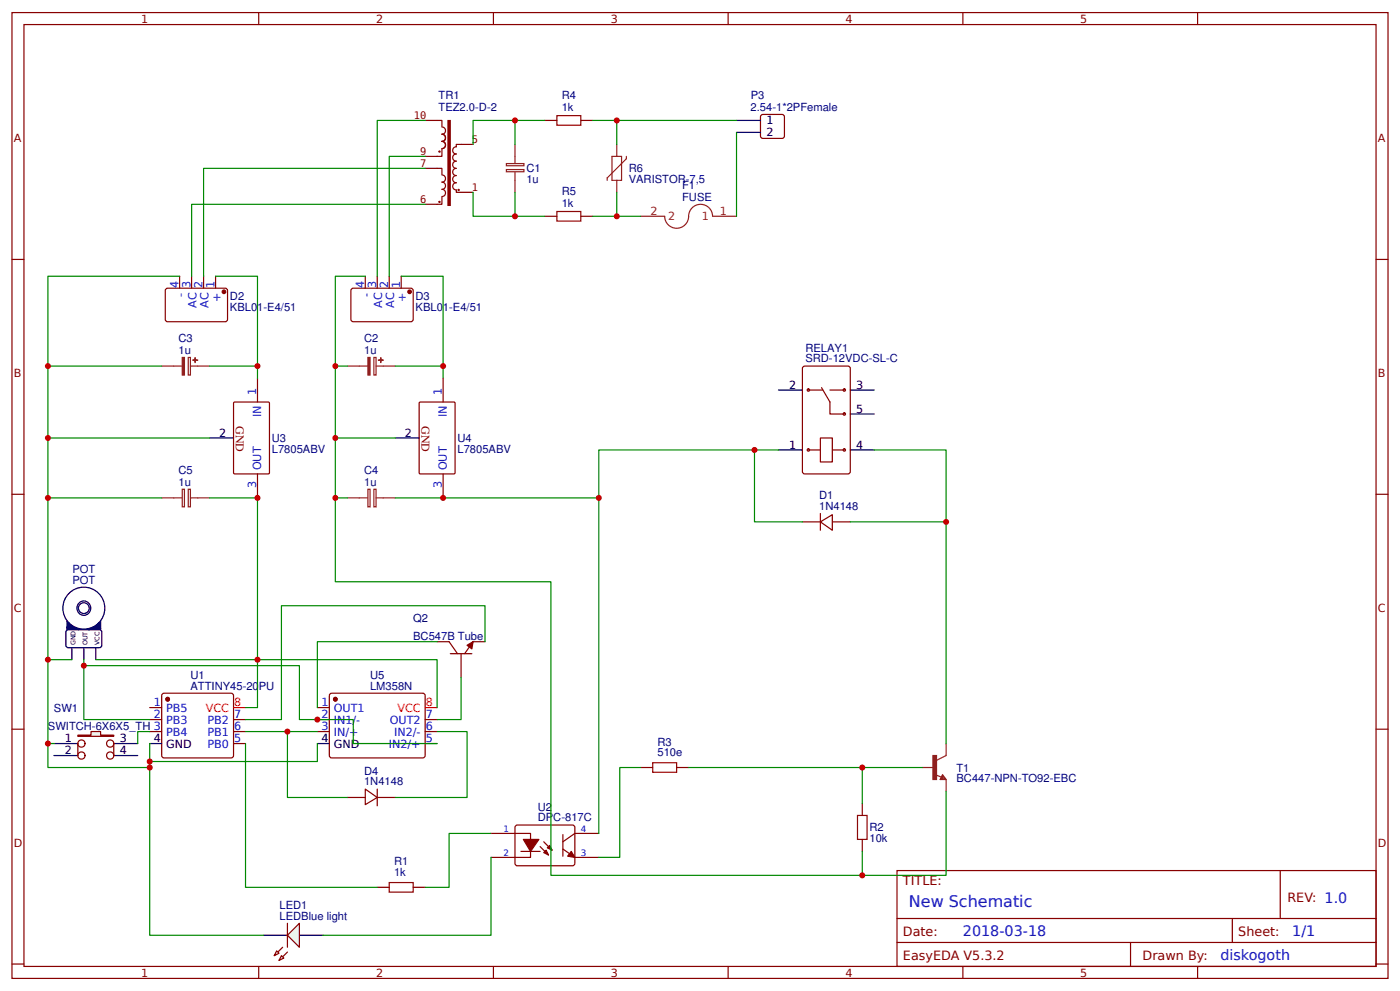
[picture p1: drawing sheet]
<svg xmlns="http://www.w3.org/2000/svg" width="309mm" height="219mm" viewBox="0 0 309 219" stroke-linecap="round" stroke-linejoin="round" font-family="sans-serif">
<g fill="none" stroke="#800" stroke-width=".26">
<path d="M2.6 2.8h304.1v213.2h-304.1zM5.3 5.4h298.7v208h-298.7zM57.1 2.8v2.6M109 2.8v2.6M160.9 2.8v2.6M212.7 2.8v2.6M264.6 2.8v2.6M2.6 57.3h2.7M304 57.3h2.7M2.6 109.1h2.7M304 109.1h2.7M33.1 156.2h2.6"/>
<path d="M33.1 158.9h2.6M36 153.1h15.3l.3 .5-.1 13.5-.4 .2h-15.1l-.3-.5v-13.2zM51.6 158.9h2.6M2.6 161h2.7M33.1 161.5h2.6M51.6 161.5h2.6M51.6 164.2h2.6M304 161h2.7M198.2 192.2h105.8v21.2h-105.8zM282.8 192.2v10.6M2.6 212.9h2.7M57.1 213.4v2.6"/>
<path d="M109 213.4v2.6M160.9 213.4v2.6M198.2 202.8h105.8M198.2 208.1h105.8M212.7 213.4v2.6M249.8 208.1v5.3M264.6 213.4v2.6M272.3 202.8v5.3M304 212.9h2.7"/>
</g>
<circle cx="37" cy="154.4" r=".4" fill="#800" stroke="#800" stroke-width=".26"/>
<path d="M11.9 164.2h5.3M11.9 166.8h5.3M33.1 164.2h2.6" fill="none" stroke="#000" stroke-width=".26"/>
<path d="M51.6 156.2h2.6" fill="none" stroke="#f00" stroke-width=".26"/>
<path d="M17.2 162.3h2.9v-.8h2.1v.8h2.9v.3h-7.9z" fill="#efefef" stroke="#800" stroke-width=".26"/>
<g fill="none" stroke="#800" stroke-width=".26">
<path d="M17.2 164.2v2.6M25.1 164.2v2.6M83.3 195.9h2.7M91.3 195.9h2.6M108.5 184h8.7v5.3h-8.7M114 182.2h12.7l.3 .5-.1 8.2-.4 .3-12.5-.1-.2-.5v-7.9zM115.1 188h4.2M119.3 186.9l1.9 1.9M120.1 185.9l1.9 1.8M124.4 187.5l2.6 1.8h5.3M124.4 184.3v4.7M132.3 184h-5.3l-2.6 1.9"/>
<circle cx="18" cy="166.8" r=".8"/>
<circle cx="18" cy="164.2" r=".8"/>
<circle cx="24.3" cy="166.8" r=".8"/>
<circle cx="24.3" cy="164.2" r=".8"/>
</g>
<path d="M25.1 164.2h5.3M25.1 166.8h5.3M58.2 206.5h5.3M66.1 206.5h5.3" fill="none" stroke="#000" stroke-width=".26"/>
<g fill="#800" stroke="#800" stroke-width=".26">
<path d="M126.2 188l.8 1.3-1.6-.3z"/>
<path d="M120.1 188.3l.5-.6 .6 1.1z"/>
<path d="M120.9 187.2l.5-.5 .6 1z"/>
<path d="M115.6 185.3h3.5l-1.9 2.7z"/>
</g>
<path d="M86 194.9h5.3v2.1h-5.3z" fill="none" stroke="#a00000" stroke-width=".26"/>
<path d="M63.5 206.5l2.6-2.6v5.3z" fill="#efefef" stroke="#800" stroke-width=".26"/>
<path d="M62.4 209.2l-1.8 1.8M63.5 210.2l-1.9 1.9" fill="none" stroke="#800" stroke-width=".26"/>
<g fill="#efefef" stroke="#800" stroke-width=".26">
<path d="M61.1 209.9l.5 .6-1 .5z"/>
<path d="M62.2 211l.5 .5-1.1 .6z"/>
</g>
<g fill="none" stroke="#800" stroke-width=".26">
<path d="M120.4 26.6h2.6M128.3 26.6h2.7M168.3 25.3h4.5l.4 .2 .1 4.5-.3 .5-4.5 .1-.4-.3-.1-4.5zM120.4 47.8h2.6M128.3 47.8h2.7M36.8 63.7h13.2l.3 .5-.1 6.6-.5 .2h-12.9l-.3-.5v-6.3zM39.7 61v2.6M42.3 61v2.6M45 61v2.6M47.6 61v2.6M77.8 63.7h13.2l.3 .5-.1 6.6-.4 .2h-13l-.3-.5v-6.3zM80.7 61v2.6"/>
<path d="M83.3 61v2.6M86 61v2.6M88.6 61v2.6M51.7 88.8h7.6l.2 .1v15.5l-.1 .2h-7.5l-.3-.1v-15.5zM56.9 83.5v5.3M92.6 88.9l.3-.1h7.4l.2 .1v15.5l-.1 .2h-7.5l-.3-.1zM97.9 83.5v5.3M177.5 80.9l9.8-.1 .5 .3 .1 23-.3 .5h-9.8l-.5-.2v-23zM178.4 99.2h.4v.3h-.4zM178.4 85.9h.4v.4h-.4zM178.6 99.4h2.6M178.6 86.1h3.2"/>
<path d="M181.2 96.7h2.7v5.3h-2.7zM181.5 85.6l1.9 3.2v2.6h3.1M183.4 86.1h3.1M183.9 99.4h2.6M186.3 99.2h.4v.3h-.4zM186.3 91.2h.4v.4h-.4zM186.3 85.9h.4v.4h-.4zM56.9 104.6v5.3M97.9 104.6v5.3M177.3 115.2h3.9M181.2 115.2l2.7-1.6v3.5zM181.2 113.4v3.7"/>
<path d="M183.9 115.2h4M70.1 156.2h2.7M70.1 158.9h2.7M73 153.1h20.7l.2 .5v13.5l-.5 .2h-20.4l-.2-.5v-13.2zM93.9 158.9h2.7M96.6 141.7h2.6l1.9 2.6M99.5 144.3h4.7M101.9 144.3v5.3M107.2 141.7h-2.7l-1.8 2.6M70.1 161.5h2.7M76.7 176.1h4M80.7 174.2l2.6 1.9-2.6 1.6z"/>
<path d="M83.3 174.2v3.7M83.3 176.1h4M93.9 161.5h2.7M93.9 164.2h2.7M141.6 169.5h2.6M149.5 169.5h2.6M190.5 177.4v2.6M190.5 185.3v2.7M63.5 203.9v5.3"/>
</g>
<path d="M123 25.5h5.3v2.1h-5.3zM123 46.7h5.3v2.1h-5.3zM144.2 168.4h5.3v2.1h-5.3zM189.4 180h2.2v5.3h-2.2z" fill="none" stroke="#a00000" stroke-width=".26"/>
<g fill="none" stroke="#8d2323" stroke-width=".26">
<path d="M111.9 37.4h3.9v.5h-3.9zM111.9 36.1h3.9v.5h-3.9zM113.8 31.9v4.2M113.8 38v4.5M135.2 34.5h2.1v5.3h-2.1zM136.3 31.9v2.6M136.3 39.8v2.7M138.4 34.5v.6l-4.3 4.2v.5M141.6 47.8h5.2a2.65 2.65 0 0 0 2.7 2.6 2.65 2.65 0 0 0 2.6-2.6 2.65 2.65 0 0 1 2.7-2.7 2.65 2.65 0 0 1 2.6 2.7h5.3M41.6 78.9h.5v3.9h-.5zM82.6 78.9h.5v3.9h-.5zM35.7 80.8h4.5"/>
<path d="M42.1 80.8h4.2M76.7 80.8h4.5M83.1 80.8h4.2M35.7 109.9h4.5M40.3 108h.4v3.9h-.4zM41.6 108h.5v3.9h-.5zM42.1 109.9h4.2M76.7 109.9h4.5M81.3 108h.5v3.9h-.5zM82.6 108h.5v3.9h-.5zM83.1 109.9h4.2M203.7 169.5h2.7"/>
<path d="M206.6 171.1l1.4 .5M208.2 171.1l.8 1h-1.3zM208.2 171.3l.6 .5h-.8zM208.2 171.6v.2M209 164.2v2.6l-2.1 1.1M209 172.1v2.7"/>
</g>
<g fill="#8d2323" stroke="#8d2323" stroke-width=".26">
<path d="M206.1 166.8h.8v5.3h-.8z"/>
<path d="M40.3 78.9h.4v3.9h-.4z"/>
<path d="M43.1 79v1z"/>
<path d="M42.6 79.5h1.1z"/>
<path d="M81.3 78.9h.5v3.9h-.5z"/>
<path d="M84.1 79v1z"/>
<path d="M83.6 79.5h1.1z"/>
</g>
<g fill="none" stroke="#000" stroke-width=".26">
<path d="M162.7 26.6h5.3M162.7 29.2h5.3M46.3 96.7h5.3M87.3 96.7h5.3M172 99.4h5.3M172 86.1h5.3M187.9 99.4h5.2M187.9 86.1h5.2M187.9 91.4h5.2M14.6 139.3l.5-.3 7.1 .1 .3 .5-.1 3.1-.4 .3-7.2-.1-.2-.4zM16.4 138.8l-1.1-.3v-.5l-.2 .5h.5l-.3-.8-.5 .8 1.9 .3-.8-.3-.8-1-.3 1.3 2.7 .2-1.6-.8-1.1-1v1.8M19.8 138.8h1.4"/>
<path d="M22 137.5l-1.1 1-1.3 .5 2.6-.2-.2-1.3-1.4 1.3h1.6l-.2-1.1-1.1 .8h1.1l.2 .3-.2-.8-.8 .5 .8-.3v.3h-.8M22.2 137.2v1.8M15.9 143v2.7M18.5 143v2.7M21.2 143v2.7M70.1 164.2h2.7"/>
<circle cx="18.5" cy="134.3" r="1.56"/>
<circle cx="18.5" cy="134.3" r="4.6"/>
<circle cx="18.5" cy="134.3" r="1.19"/>
</g>
<path d="M99 26.6h.5v18.8h-.5z" fill="#840000" stroke="#840000" stroke-width=".22"/>
<path d="M93.9 26.6h3.7v1.3M93.9 37.2h3.7v1.3M97 33.4l.2 .1h-.2M97.6 28a.79 .79 0 0 1 .8 .8 .79 .79 0 0 1-.8 .8 .79 .79 0 0 1 .8 .8 .79 .79 0 0 1-.8 .8 .79 .79 0 0 1 .8 .8 .79 .79 0 0 1-.8 .8M97.6 38.6a.79 .79 0 0 1 .8 .8 .79 .79 0 0 1-.8 .8 .79 .79 0 0 1 .8 .8 .79 .79 0 0 1-.8 .8 .79 .79 0 0 1 .8 .8 .79 .79 0 0 1-.8 .8M97.6 32.9v1.6h-3.7M104.5 31.9h-3.7v.5a.79 .79 0 0 0-.8 .8 .79 .79 0 0 0 .8 .8 .79 .79 0 0 0-.8 .8 .79 .79 0 0 0 .8 .8 .79 .79 0 0 0-.8 .8 .79 .79 0 0 0 .8 .8 .79 .79 0 0 0-.8 .8 .79 .79 0 0 0 .8 .8 .79 .79 0 0 0-.8 .8 .79 .79 0 0 0 .8 .7 .79 .79 0 0 0-.8 .8 .79 .79 0 0 0 .8 .8v.6h3.7M97 44.5l.2 .1h-.2M97.6 43.5v1.6h-3.7M101.2 41.8l.3 .2-.3-.1" fill="none" stroke="#840000" stroke-width=".26"/>
<g fill="#800" stroke="#800" stroke-width=".26">
<path d="M103.2 142.5l1.3-.8-.3 1.6z"/>
<circle cx="49.5" cy="64.4" r=".4"/>
<circle cx="90.5" cy="64.4" r=".4"/>
<circle cx="74.1" cy="154.4" r=".4"/>
</g>
<g fill="none" stroke="#080" stroke-width=".26">
<path d="M93.9 37.2h-48.9v23.8M93.9 34.5h-7.9v26.5M93.9 26.6h-10.6v34.4M113.8 26.6v5.3M120.4 26.6h-15.9v5.3M131 26.6h31.7M136.3 26.6v5.3M162.7 29.2v18.6M93.9 45.1h-51.6v15.9M104.5 42.5v5.3h15.9M113.8 42.5v5.3M131 47.8h10.6"/>
<path d="M136.3 42.5v5.3M39.7 61h-29.1v84.7M47.6 61h9.3v22.5M80.7 61h-6.6v67.5h47.6v64.8h87.3v-18.5M88.6 61h9.3v22.5M10.6 80.8h25.1M10.6 96.7h35.7M46.3 80.8h10.6M74.1 80.8h2.6M74.1 96.7h13.2M87.3 80.8h10.6M166.7 99.4v15.8h10.6"/>
<path d="M172 99.4h-39.7v84.6M193.1 99.4h15.9v64.8M10.6 109.9h25.1M46.3 109.9h10.6v35.8h-35.7M74.1 109.9h2.6M87.3 109.9h45M187.9 115.2h21.1M15.9 145.7h-5.3v23.8h22.5M18.5 145.7v13.2h14.6M18.5 147h47.6v11.9h12v5.3h18.5M54.2 156.2h2.7v-10.5h39.7v10.5M96.6 141.7h-26.5v14.5"/>
<path d="M101.9 149.6v9.3h-5.3M107.2 141.7v-8h-45v25.2h-8M10.6 164.2h1.3M33.1 161.5h-2.7v2.7M33.1 164.2v42.3h25.1M54.2 164.2v31.7h29.1M54.2 161.5h15.9M63.5 161.5v14.6h13.2M70.1 164.2v3.9h-37M96.6 161.5h6.6v14.6h-15.9M141.6 169.5h-4.7v19.8h-4.6M152.1 169.5h51.6"/>
<path d="M190.5 169.5v7.9M108.5 184h-9.3v11.9h-5.3M108.5 189.3v17.2h-37.1M190.5 188v5.3"/>
</g>
<path d="M93.9 156.2h2.7" fill="none" stroke="#f00" stroke-width=".26"/>
<g fill="#c00">
<circle cx="33.1" cy="168.1" r=".66"/>
<circle cx="18.5" cy="147" r=".66"/>
<circle cx="70.1" cy="158.9" r=".66"/>
<circle cx="63.5" cy="161.5" r=".66"/>
<circle cx="10.6" cy="164.2" r=".66"/>
<circle cx="10.6" cy="96.7" r=".66"/>
<circle cx="10.6" cy="145.7" r=".66"/>
<circle cx="166.7" cy="99.4" r=".66"/>
<circle cx="74.1" cy="109.9" r=".66"/>
<circle cx="97.9" cy="80.8" r=".66"/>
<circle cx="113.8" cy="26.6" r=".66"/>
<circle cx="113.8" cy="47.8" r=".66"/>
<circle cx="209" cy="115.2" r=".66"/>
<circle cx="56.9" cy="80.8" r=".66"/>
<circle cx="74.1" cy="80.8" r=".66"/>
<circle cx="56.9" cy="109.9" r=".66"/>
<circle cx="74.1" cy="96.7" r=".66"/>
<circle cx="190.5" cy="169.5" r=".66"/>
<circle cx="10.6" cy="80.8" r=".66"/>
<circle cx="10.6" cy="109.9" r=".66"/>
<circle cx="33.1" cy="169.5" r=".66"/>
<circle cx="136.3" cy="26.6" r=".66"/>
<circle cx="136.3" cy="47.8" r=".66"/>
<circle cx="56.9" cy="145.7" r=".66"/>
<circle cx="132.3" cy="109.9" r=".66"/>
<circle cx="97.9" cy="109.9" r=".66"/>
<circle cx="190.5" cy="193.3" r=".66"/>
</g>
<text font-size="3.5" fill="#00f" x="200.8" y="200.2">New Schematic</text>
<g font-size="3.2" fill="#00f">
<text x="212.7" y="206.8">2018-03-18</text>
<text x="285.5" y="206.8">1/1</text>
<text x="269.6" y="212.1">diskogoth</text>
</g>
<g font-size="2.8" fill="#800">
<text x="199.5" y="195.4">TITLE:</text>
<text x="284.4" y="199.1">REV: 1.0</text>
<text x="199.5" y="206.8">Date:</text>
<text x="273.6" y="206.8">Sheet:</text>
<text x="199.5" y="212.1">EasyEDA V5.3.2</text>
<text x="252.4" y="212.1">Drawn By:</text>
</g>
<g font-size="2.6" fill="#800">
<text x="52.1" y="94.1" transform="rotate(90 52.1 94.1)">GND</text>
<text x="93.1" y="94.1" transform="rotate(90 93.1 94.1)">GND</text>
</g>
<g font-size="2.5" fill="#800">
<text x="31.2" y="5">1</text>
<text x="83.1" y="5">2</text>
<text x="134.9" y="5">3</text>
<text x="186.8" y="5">4</text>
<text x="238.7" y="5">5</text>
<text x="3" y="31.4">A</text>
<text x="304.4" y="31.4">A</text>
<text x="3" y="83.2">B</text>
<text x="304.4" y="83.2">B</text>
<text x="3" y="135.1">C</text>
<text x="304.4" y="135.1">C</text>
<text x="3" y="186.9">D</text>
<text x="304.4" y="186.9">D</text>
<text x="31.2" y="215.6">1</text>
<text x="83.1" y="215.6">2</text>
<text x="134.9" y="215.6">3</text>
<text x="186.8" y="215.6">4</text>
<text x="238.7" y="215.6">5</text>
</g>
<g font-size="2.5" fill="#000080">
<text x="96.9" y="22">TR1</text>
<text x="124.1" y="22">R4</text>
<text x="165.8" y="22">P3</text>
<text x="96.9" y="24.5">TEZ2.0-D-2</text>
<text x="124.1" y="24.5">1k</text>
<text x="165.8" y="24.5">2.54-1*2PFemale</text>
<text x="116.3" y="40.5">1u</text>
<text x="116.3" y="38">C1</text>
<text x="138.9" y="40.5">VARISTOR-7,5</text>
<text x="138.9" y="38">R6</text>
<text x="150.7" y="41.8">F1</text>
<text x="124.1" y="45.6">1k</text>
<text x="124.1" y="43.1">R5</text>
<text x="150.7" y="44.3">FUSE</text>
<text x="50.8" y="68.7">KBL01-E4/51</text>
<text x="50.8" y="66.2">D2</text>
<text x="91.8" y="68.7">KBL01-E4/51</text>
<text x="91.8" y="66.2">D3</text>
<text x="39.4" y="75.6">C3</text>
<text x="80.4" y="75.6">C2</text>
<text x="177.9" y="77.7">RELAY1</text>
<text x="39.4" y="78.1">1u</text>
<text x="80.4" y="78.1">1u</text>
<text x="177.9" y="80">SRD-12VDC-SL-C</text>
<text x="60.1" y="100">L7805ABV</text>
<text x="60.1" y="97.5">U3</text>
<text x="101.1" y="100">L7805ABV</text>
<text x="101.1" y="97.5">U4</text>
<text x="39.4" y="107.2">1u</text>
<text x="39.4" y="104.7">C5</text>
<text x="80.4" y="107.2">1u</text>
<text x="80.4" y="104.7">C4</text>
<text x="181" y="112.6">1N4148</text>
<text x="181" y="110.3">D1</text>
<text x="16" y="128.9">POT</text>
<text x="16" y="126.6">POT</text>
<text x="91.3" y="137.3">Q2</text>
<text x="91.3" y="141.2">BC547B Tube</text>
<text x="42.1" y="150">U1</text>
<text x="81.8" y="149.9">U5</text>
<text x="42.1" y="152.3">ATTINY45-20PU</text>
<text x="81.8" y="152.3">LM358N</text>
<text x="10.6" y="161.1">SWITCH-6X6X5_TH 3</text>
<text x="11.9" y="157.1">SW1</text>
<text x="145.3" y="166.9">510e</text>
<text x="145.3" y="164.6">R3</text>
<text x="80.4" y="173.4">1N4148</text>
<text x="80.4" y="171.1">D4</text>
<text x="211.3" y="172.6">BC447-NPN-TO92-EBC</text>
<text x="211.3" y="170.3">T1</text>
<text x="118.8" y="179.1">U2</text>
<text x="118.8" y="181.4">DPC-817C</text>
<text x="192.1" y="185.9">10k</text>
<text x="192.1" y="183.5">R2</text>
<text x="87.1" y="191.1">R1</text>
<text x="87.1" y="193.4">1k</text>
<text x="61.7" y="203.1">LEDBlue light</text>
<text x="61.7" y="200.8">LED1</text>
</g>
<g font-size="2.5">
<text x="169.3" y="27.4">1</text>
<text x="169.3" y="30">2</text>
<text x="174.4" y="85.9">2</text>
<text x="189.2" y="85.9">3</text>
<text x="189.2" y="91.1">5</text>
<text x="48.4" y="96.4">2</text>
<text x="89.4" y="96.4">2</text>
<text x="174.4" y="99.1">1</text>
<text x="189.2" y="99.1">4</text>
<text x="14.3" y="163.9">1</text>
<text x="14.3" y="166.6">2</text>
<text x="26.5" y="163.9">3</text>
<text x="26.5" y="166.6">4</text>
<text x="34" y="163.9">4</text>
<text x="36.7" y="165.2">GND</text>
<text x="71.1" y="163.9">4</text>
<text x="73.7" y="165.2">GND</text>
</g>
<g font-size="2.5" fill="#8d2323">
<text x="143.7" y="47.5">2</text>
<text x="159" y="47.5">1</text>
<text x="147.6" y="48.6">2</text>
<text x="155.1" y="48.6">1</text>
</g>
<g font-size="2.5" fill="#00f">
<text x="39.4" y="63.5" transform="rotate(-90 39.4 63.5)">4</text>
<text x="40.7" y="65.5" transform="rotate(-90 40.7 65.5)">-</text>
<text x="42.1" y="63.5" transform="rotate(-90 42.1 63.5)">3</text>
<text x="44.7" y="63.5" transform="rotate(-90 44.7 63.5)">2</text>
<text x="47.4" y="63.5" transform="rotate(-90 47.4 63.5)">1</text>
<text x="80.4" y="63.5" transform="rotate(-90 80.4 63.5)">4</text>
<text x="81.8" y="65.5" transform="rotate(-90 81.8 65.5)">-</text>
<text x="83.1" y="63.5" transform="rotate(-90 83.1 63.5)">3</text>
<text x="85.7" y="63.5" transform="rotate(-90 85.7 63.5)">2</text>
<text x="88.4" y="63.5" transform="rotate(-90 88.4 63.5)">1</text>
<text x="43.4" y="68" transform="rotate(-90 43.4 68)">AC</text>
<text x="46" y="68" transform="rotate(-90 46 68)">AC</text>
<text x="48.7" y="66.7" transform="rotate(-90 48.7 66.7)">+</text>
<text x="84.4" y="68" transform="rotate(-90 84.4 68)">AC</text>
<text x="87" y="68" transform="rotate(-90 87 68)">AC</text>
<text x="89.7" y="66.7" transform="rotate(-90 89.7 66.7)">+</text>
<text x="56.6" y="87.2" transform="rotate(-90 56.6 87.2)">1</text>
<text x="97.6" y="87.2" transform="rotate(-90 97.6 87.2)">1</text>
<text x="57.7" y="92.1" transform="rotate(-90 57.7 92.1)">IN</text>
<text x="98.7" y="92.1" transform="rotate(-90 98.7 92.1)">IN</text>
<text x="56.6" y="107.8" transform="rotate(-90 56.6 107.8)">3</text>
<text x="57.7" y="103.8" transform="rotate(-90 57.7 103.8)">OUT</text>
<text x="97.6" y="107.8" transform="rotate(-90 97.6 107.8)">3</text>
<text x="98.7" y="103.8" transform="rotate(-90 98.7 103.8)">OUT</text>
<text x="34" y="156">1</text>
<text x="71.1" y="156">1</text>
<text x="34" y="158.6">2</text>
<text x="36.7" y="157.3">PB5</text>
<text x="36.7" y="159.9">PB3</text>
<text x="45.9" y="159.9">PB2</text>
<text x="51.7" y="161.3">6</text>
<text x="51.7" y="158.6">7</text>
<text x="71.1" y="158.6">2</text>
<text x="71.1" y="161.3">3</text>
<text x="73.7" y="157.3">OUT1</text>
<text x="73.7" y="159.9">IN1/-</text>
<text x="86.1" y="159.9">OUT2</text>
<text x="94.1" y="161.3">6</text>
<text x="94.1" y="158.6">7</text>
<text x="36.7" y="162.6">PB4</text>
<text x="45.9" y="165.2">PB0</text>
<text x="45.9" y="162.6">PB1</text>
<text x="51.7" y="163.9">5</text>
<text x="73.7" y="162.6">IN/+</text>
<text x="85.9" y="165.2">IN2/+</text>
<text x="87.1" y="162.6">IN2/-</text>
<text x="94.1" y="163.9">5</text>
</g>
<g font-size="2.5" fill="#f00">
<text x="51.7" y="156">8</text>
<text x="94.1" y="156">8</text>
<text x="45.5" y="157.3">VCC</text>
<text x="87.8" y="157.3">VCC</text>
</g>
<g font-size="2.3" fill="#840000">
<text x="91.4" y="26.3">10</text>
<text x="92.8" y="34.3">9</text>
<text x="104.2" y="31.6">5</text>
<text x="92.8" y="36.9">7</text>
<text x="92.8" y="44.8">6</text>
<text x="104.2" y="42.2">1</text>
</g>
<g font-size="1.9" fill="#00f">
<text x="111.2" y="183.8">1</text>
<text x="128.3" y="183.8">4</text>
<text x="111.2" y="189">2</text>
<text x="128.3" y="189">3</text>
</g>
<g font-size="1.4">
<text x="16.7" y="142.5" transform="rotate(-90 16.7 142.5)">GND</text>
<text x="19.3" y="142.5" transform="rotate(-90 19.3 142.5)">OUT</text>
<text x="22" y="142.5" transform="rotate(-90 22 142.5)">VCC</text>
</g>
</svg>
